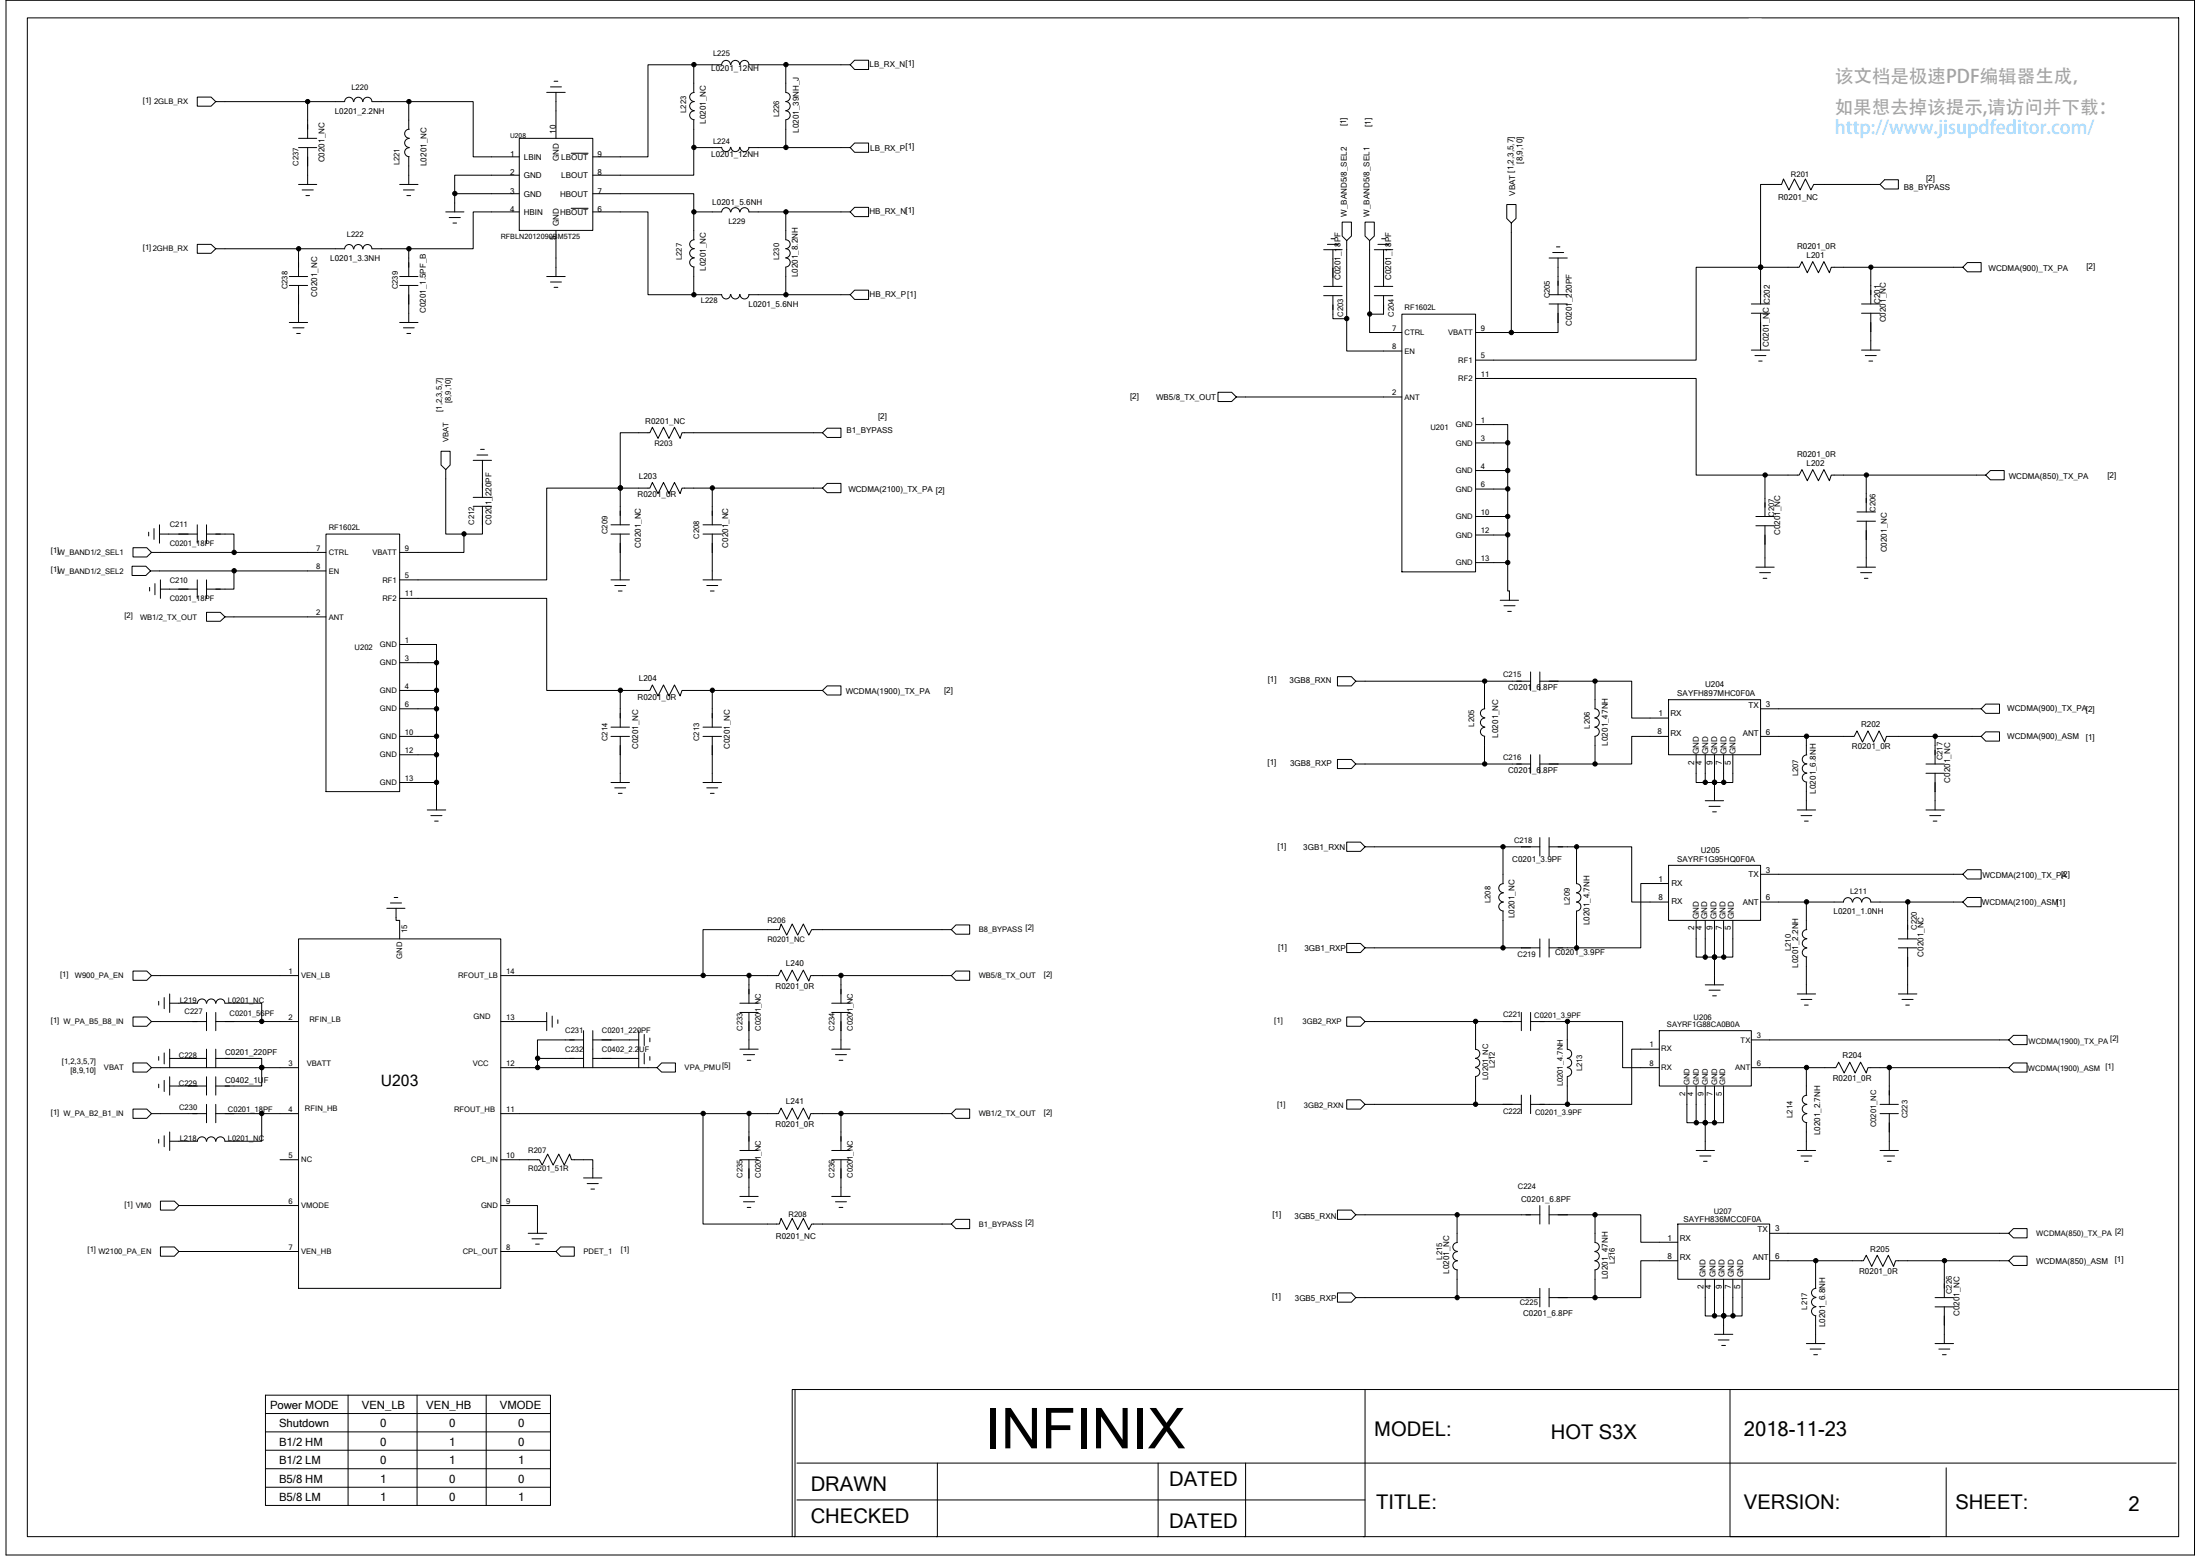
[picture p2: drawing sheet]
<svg xmlns="http://www.w3.org/2000/svg" width="297mm" height="210mm" viewBox="0 0 297 210" stroke-linecap="round" stroke-linejoin="round" font-family="sans-serif">
<g fill="none" stroke="#000" stroke-width=".14">
<path d="M.8 0h295.5v209.8h-295.5zM3.7 2.4h290.5v205h-290.5zM29.1 13.7l-.6-.6h-1.9v1.2h1.9l.6-.6h17.4M40.3 19.9h2.5M40.3 18.7h2.5M41.5 13.7v5M41.5 19.9v5M46.5 13.7a.59 .59 0 0 1 .6-.6 .59 .59 0 0 1 .6 .6M47.8 13.7a.59 .59 0 0 1 .6-.6 .59 .59 0 0 1 .6 .6M49 13.7a.6 .6 0 0 1 .6-.6 .6 .6 0 0 1 .6 .6h5v3.7M55.2 13.7h8.7v7.5h6.2M55.3 19.9a.6 .6 0 0 0-.7 .6 .6 .6 0 0 0 .7 .6"/>
<path d="M55.3 18.7a.6 .6 0 0 0-.7 .6 .6 .6 0 0 0 .7 .6M55.3 17.4a.6 .6 0 0 0-.7 .6 .6 .6 0 0 0 .7 .6M70.1 18.7h9.9v12.4h-9.9zM73.8 12.5h2.5M74.3 11.7h1.5M74.8 11h.5M75.1 12.5v6.2M93.7 8.7h-6.2v12.5h-7.5M93.7 19.9v3.7h-13.7M93.7 19.9h3.7M93.7 8.7v3.8M93.7 16.2v3.7"/>
<path d="M93.7 8.7h3.7M93.7 12.5a.6 .6 0 0 0-.6 .6 .6 .6 0 0 0 .6 .6 .61 .61 0 0 0-.6 .6 .61 .61 0 0 0 .6 .6M93.7 15a.59 .59 0 0 0-.6 .6 .59 .59 0 0 0 .6 .6M97.4 19.9a.59 .59 0 0 0 .6 .6 .59 .59 0 0 0 .6-.6M97.4 8.7a.59 .59 0 0 1 .6-.6 .59 .59 0 0 1 .6 .6M98.7 19.9a.59 .59 0 0 0 .6 .6 .59 .59 0 0 0 .6-.6M98.7 8.7a.59 .59 0 0 1 .6-.6 .59 .59 0 0 1 .6 .6M99.9 19.9a.6 .6 0 0 0 .6 .6 .6 .6 0 0 0 .6-.6M99.9 8.7a.6 .6 0 0 1 .6-.6 .6 .6 0 0 1 .6 .6h13.7l.6-.6h1.9v1.3h-1.9l-.6-.7M101.1 19.9h13.7l.6-.6h1.9v1.3h-1.9l-.6-.7M106.1 12.5a.6 .6 0 0 1 .6 .6 .6 .6 0 0 1-.6 .6 .61 .61 0 0 1 .6 .6 .61 .61 0 0 1-.6 .6M106.1 15a.59 .59 0 0 1 .6 .6 .59 .59 0 0 1-.6 .6"/>
<path d="M106.1 8.7v3.8M106.1 16.2v3.7M29.1 33.6l-.6-.6h-1.9v1.2h1.9l.6-.6h17.4M39.1 37.3h2.4M39.1 38.5h2.4M40.3 24.9h2.5M40.3 33.6v3.7M40.3 38.5v5M40.8 25.6h1.5M41.3 26.4h.5M46.5 33.6a.59 .59 0 0 1 .6-.6 .59 .59 0 0 1 .6 .6M47.8 33.6a.59 .59 0 0 1 .6-.6 .59 .59 0 0 1 .6 .6"/>
<path d="M54 24.9h2.4M54 37.3h2.4M54 38.5h2.4M54.5 25.6h1.4M54.9 26.4h.5M55.2 33.6h-5a.6 .6 0 0 0-.6-.6 .6 .6 0 0 0-.6 .6M55.2 21.2v3.7M55.2 38.5v5M60.2 28.6h2.4M60.6 29.4h1.6M61.2 30.1h.4M61.4 26.1v2.5"/>
<path d="M70.1 23.6h-8.7v2.5h8.7M70.1 28.6h-6.2v5h-8.7v3.7M73.8 37.3h2.5M74.3 38.1h1.5M74.8 38.8h.5M75.1 31.1v6.2M77.1 20.7h2.3M77.1 28.1h2.3M80 26.1h13.7v2.5M80 28.6h7.5v11.2h6.2M93.7 39.8h3.7M93.7 28.6v3.7"/>
<path d="M93.7 36.1v3.7M93.7 28.6h3.7M93.7 32.4a.59 .59 0 0 0-.6 .6 .59 .59 0 0 0 .6 .5M93.7 33.6a.6 .6 0 0 0-.6 .6 .6 .6 0 0 0 .6 .6M93.7 34.8a.6 .6 0 0 0-.6 .6 .6 .6 0 0 0 .6 .6M97.4 39.7a.59 .59 0 0 0 .6 .6 .59 .59 0 0 0 .6-.6M97.4 28.6a.59 .59 0 0 1 .6-.6 .59 .59 0 0 1 .6 .6M98.7 39.7a.59 .59 0 0 0 .6 .6 .59 .59 0 0 0 .6-.6M98.7 28.6a.59 .59 0 0 1 .6-.6 .59 .59 0 0 1 .6 .6M99.9 39.7a.6 .6 0 0 0 .6 .6 .6 .6 0 0 0 .6-.6M99.9 28.6a.6 .6 0 0 1 .6-.6 .6 .6 0 0 1 .6 .6h13.7l.6-.6h1.9v1.2h-1.9l-.6-.6M101.1 39.8h13.7l.6-.6h1.9v1.2h-1.9l-.6-.6"/>
<path d="M106.1 32.4a.59 .59 0 0 1 .6 .6 .59 .59 0 0 1-.6 .5M106.1 33.6a.6 .6 0 0 1 .6 .6 .6 .6 0 0 1-.6 .6M106.1 34.8a.6 .6 0 0 1 .6 .6 .6 .6 0 0 1-.6 .6M106.1 28.6v3.7M106.1 36.1v3.7M178.7 39.9h2.5M178.7 38.7h2.5M178.7 33.7h2.5M179.2 33h1.5M179.7 32.2h.5M180 33.7v5M181.8 32.5l-.6-.6v-1.9h1.3v1.9l-.7 .6v10.5h-1.8v-3.1"/>
<path d="M184.9 32.5l-.6-.6v-1.9h1.3v1.9l-.7 .6v9.9h1.9v-2.5M185.6 39.9h2.5M185.6 38.7h2.5M185.6 33.7h2.5M186 33h1.5M186.5 32.2h.6M186.8 33.7v5M204.1 30.1l-.7-.6v-1.9h1.3v1.9l-.6 .6v14.8M209.2 39.8h2.4M209.2 34.8h2.4M209.6 34.1h1.5M210.1 33.3h.5"/>
<path d="M210.4 34.8v5M237.7 36.1h.1M237.7 36.1v4.9M252.6 36.1v4.9M253.8 24.9l.7 .6h1.8v-1.2h-1.8l-.7 .6h-8.9l-.4 .7-.7-1.4-.8 1.4-.7-1.4-.8 1.4-.7-1.4-.3 .7h-2.8v11.2M265 36.1l.6-.7h1.9v1.3h-1.9l-.6-.6h-17.7l-.3 .7-.7-1.5-.8 1.5-.7-1.5-.8 1.5-.7-1.5-.4 .8h-13.9v12.5h-29.8M39.1 43.5h2.4M39.5 44.2h1.5M40.1 45h.4M54 43.5h2.4M54.5 44.2h1.4M54.9 45h.5"/>
<path d="M111 58.4l.7 .6h1.8v-1.2h-1.8l-.7 .6h-18.9l-.3 .8-.7-1.5-.8 1.5-.7-1.5-.8 1.5-.7-1.5-.4 .7h-4v7.5M166.9 53.6l-.6-.7h-1.8v1.3h1.8l.6-.6h22.4M181.8 43v4.4h7.5M184.9 42.4v2.5h4.4M189.3 42.4h9.9v34.8h-9.9zM199.2 51.1h29.8v13h9.3M199.2 57.3h4.4v2.5h-4.4M199.2 44.9h4.9M203.6 59.8v3.7h-4.4M209.2 41h2.4M210.4 41v3.9h-6.3M236.5 41h2.4"/>
<path d="M236.5 42.3h2.4M236.5 47.2h2.4M236.9 48h1.5M237.5 48.7h.4M237.7 42.3v4.9M251.3 41h2.5M251.3 42.3h2.5M251.3 47.2h2.5M251.8 48h1.5M252.3 48.7h.5M252.6 42.3v4.9M20.1 71.8v.5"/>
<path d="M20.2 79.3v.5M20.3 77l-.6 .7h-1.9v-1.3h1.9l.6 .6h11.3v2.5h-3.7M20.5 74.5l-.7 .7h-1.8v-1.3h1.8l.7 .6h23.5M20.8 71.3v1.5M20.9 78.8v1.5M21.5 72.1h5.1M21.5 70.8v2.5M21.7 79.5h4.9M21.7 78.3v2.5M26.6 70.8v2.5M26.6 78.3v2.5M27.9 72.1h3.7v2.4"/>
<path d="M27.9 70.8v2.5M27.9 78.3v2.5M31.6 77h12.4M44 72.1h10v34.7h-10zM60.2 63.4l-.7-.6v-1.9h1.3v1.9l-.6 .6v8.7h2.4M62.6 72.1v2.4h-8.6M63.9 67.1h2.5M63.9 68.3h2.5M63.9 62.1h2.5M64.4 61.4h1.5M64.9 60.6h.5M65.1 68.3v3.8h-2.5"/>
<path d="M65.1 62.1v5M82.5 70.8h2.5M82.5 72.1h2.5M82.5 78.3h2.5M83 79h1.5M83.5 79.8h.5M83.7 65.9h4l.4-.8 .7 1.5 .8-1.5 .7 1.5 .8-1.5 .7 1.5 .3-.7h18.9l.7 .6h1.8v-1.3h-1.8l-.7 .7M83.7 65.9h-9.9v12.4h-19.8M83.7 65.9v4.9M83.7 72.1v6.2M94.9 70.8h2.5M94.9 72.1h2.5"/>
<path d="M94.9 78.3h2.5M95.4 79h1.5M95.9 79.8h.5M96.2 65.9v4.9M96.2 72.1v6.2M199.2 69.7h4.4v2.5M199.2 66h4.4v3.7M199.2 72.2h4.4M199.2 75.9h4.4M203.6 75.9v3.9h.2v1.2M203.6 63.5v2.5M203.6 72.2v3.7"/>
<path d="M237.1 69.7h2.5M237.1 71h2.5M237.1 76.5h2.5M237.6 77.3h1.4M238 78h.6M238.3 64.1h4.6l.4-.7 .7 1.5 .8-1.5 .7 1.5 .8-1.5 .7 1.5 .3-.8h20.8l.6 .6h1.9v-1.2h-1.9l-.6 .6M238.3 64.1v5.6M238.3 71v5.5M250.7 69.1h2.5M250.7 70.3h2.5M250.7 76.5h2.5M251.2 77.3h1.5"/>
<path d="M251.7 78h.5M252 64.1v5M252 70.3v6.2M30.4 83.2l-.7-.6h-1.8v1.2h1.8l.7-.6h13.6M54 80.8h19.8v12.4h9.9M54 87h4.9v2.4h-4.9M54 99.4h4.9v2.5M54 95.7h4.9v3.7M58.9 89.4v3.8h-4.9M58.9 93.2v2.5M82.5 99.4h2.5M82.5 98.1h2.5"/>
<path d="M83.7 93.2h4l.4-.8 .7 1.5 .8-1.5 .7 1.5 .8-1.5 .7 1.5 .3-.7h18.9l.7 .6h1.8v-1.2h-1.8l-.7 .6M83.7 93.2v4.9M83.7 99.4v6.2M94.9 99.4h2.5M94.9 98.1h2.5M96.2 93.2v4.9M96.2 99.4v6.2M183.1 91.9l-.6-.6h-1.9v1.3h1.9l.6-.7h23.6M200.4 91.9v3.8M200.4 99.4v3.7M200.5 98.1a.6 .6 0 0 0-.6 .7 .6 .6 0 0 0 .6 .6M200.5 96.9a.6 .6 0 0 0-.6 .6 .6 .6 0 0 0 .6 .6"/>
<path d="M200.5 95.7a.6 .6 0 0 0-.6 .6 .6 .6 0 0 0 .6 .6M202.6 81h2.4M203.1 81.7h1.5M203.6 82.5h.5M206.7 90.7v2.5M207.9 90.7v2.5M207.9 91.9h7.5M215.3 98.1a.6 .6 0 0 1 .6 .7 .6 .6 0 0 1-.6 .6M215.3 96.9a.6 .6 0 0 1 .6 .6 .6 .6 0 0 1-.6 .6M215.3 95.7a.6 .6 0 0 1 .6 .6 .6 .6 0 0 1-.6 .6M215.4 91.9h4.9v5h5M215.4 91.9v3.8"/>
<path d="M215.4 99.4v3.7M225.3 94.4h12.4v7.5h-12.4zM225.3 99.4h-5v3.7h-4.9M237.7 95.7h29.8l.6 .6h1.9v-1.3h-1.9l-.6 .7M237.7 99.4h6.2M261.3 99.4h-6.6l-.2 .7-.8-1.5-.7 1.5-.8-1.5-.7 1.5-.8-1.5-.4 .8h-6.4v2.5M267.5 99.4l.6-.6h1.9v1.2h-1.9l-.6-.6h-6.2v3.7M54 101.9h4.9M54 105.6h4.9M57.7 109.3h2.5M58.2 110.1h1.5M58.7 110.8h.5"/>
<path d="M58.9 101.9v7.4M82.5 105.6h2.5M83 106.3h1.5M83.5 107.1h.5M94.9 105.6h2.5M95.4 106.3h1.5M95.9 107.1h.5M183.1 103.1l-.6-.6h-1.9v1.2h1.9l.6-.6h23.6M184.3 114.3l-.6-.7h-1.9v1.3h1.9l.6-.6h18.6M203 119.3a.6 .6 0 0 0-.6 .6 .6 .6 0 0 0 .6 .6M206.7 101.9v2.5M207.9 114.3h-5v4.9"/>
<path d="M207.9 101.9v2.5M207.9 113v2.5M207.9 103.1h7.5M209.2 113v2.5M209.2 114.3h3.7M212.9 119.3a.6 .6 0 0 1 .6 .6 .6 .6 0 0 1-.6 .6M212.9 114.3h7.4v7.4h5M212.9 114.3v4.9M225.3 116.8h12.4v7.4h-12.4zM225.3 119.2h-3.8v8.7h-8.6v-4.9M229 101.9v3.7h1.2v-3.7M230.2 108.1h2.5"/>
<path d="M230.7 108.8h1.5M231.2 109.6h.5M231.5 101.9v3.7h-1.3M231.5 105.6h.1M231.5 105.6h1.2M231.5 105.6v2.5M232.7 101.9v3.7h1.3v-3.7M237.7 118h27.3l.6 .6h1.9v-1.2h-1.9l-.6 .6M242.7 109.3h2.4M243.2 110.1h1.4M243.6 110.8h.5M243.9 105.6v3.7"/>
<path d="M244 104.4a.59 .59 0 0 0-.7 .5 .59 .59 0 0 0 .7 .6M244 101.9a.61 .61 0 0 0-.7 .6 .61 .61 0 0 0 .7 .6 .6 .6 0 0 0-.7 .6 .6 .6 0 0 0 .7 .6M260 103.1h2.5M260 104.4h2.5M260 109.3h2.5M260.5 110.1h1.5M261 110.8h.5M261.3 104.4v4.9M20.5 137.9l-.7-.7h-1.8v1.3h1.8l.7-.6h7.4M20.5 131.7l-.7-.7h-1.8v1.3h1.8l.7-.6h19.8M21.4 135.1v.5M22.2 134.6v1.5"/>
<path d="M22.9 135.4h3.7M22.9 134.1v2.5M26.7 135.4a.6 .6 0 0 1 .6-.6 .6 .6 0 0 1 .6 .6M27.9 136.6v2.5M27.9 135.4a.6 .6 0 0 1 .6-.6 .6 .6 0 0 1 .6 .6M29.1 136.6v2.5M29.2 135.4a.6 .6 0 0 1 .6-.6 .6 .6 0 0 1 .6 .6M30.4 135.4h4.9v2.5h-6.2M35.3 137.9h5M40.3 126.7h27.3v47.2h-27.3zM52.2 122.6h2.5M52.7 121.9h1.5"/>
<path d="M53.2 121.1h.5M53.5 122.6v1.6h.5v2.5M67.6 131.7h27.3M67.6 137.9h6.2M73.8 136.6v2.5M74.6 137.1v1.5M75.3 137.6v.5M78.8 139.1v5M80 139.1v5M86.2 139.1v5M87 139.6v1.5M99.9 135.4h2.5"/>
<path d="M99.9 136.6h2.5M101.1 131.7h4l.4-.8 .7 1.5 .8-1.5 .7 1.5 .8-1.5 .7 1.5 .3-.7h18.9l.7 .6h1.8v-1.3h-1.8l-.7 .7M101.1 131.7v3.7M101.1 136.6v5M112.3 135.4h2.5M112.3 136.6h2.5M113.5 131.7v3.7M113.5 136.6v5M128.4 125.5l.7 .6h1.8v-1.3h-1.8l-.7 .7h-18.8l-.4 .7-.7-1.5-.8 1.5-.7-1.5-.8 1.5-.7-1.5-.3 .8h-10.3v6.2h6.2M184.3 127.9l-.6-.6h-1.9v1.2h1.9l.6-.6h18.6M184.3 137.9l-.6-.7h-1.9v1.3h1.9l.6-.6h21.1M199.2 137.9v3.7a.6 .6 0 0 1 .6 .6 .6 .6 0 0 1-.6 .6"/>
<path d="M202.9 123v4.9h5M203 120.5a.6 .6 0 0 0-.6 .6 .6 .6 0 0 0 .6 .6M203 121.8a.59 .59 0 0 0-.6 .5 .59 .59 0 0 0 .6 .6M205.4 136.6v2.5M206.7 137.9h4.9M206.7 136.6v2.5M207.9 126.7v2.5M209.2 127.9h3.7M209.2 126.7v2.5M211.6 137.9v3.7a.6 .6 0 0 1 .6 .6 .6 .6 0 0 1-.6 .6M211.6 137.9h7.5v6.2h4.9M212.9 120.5a.6 .6 0 0 1 .6 .6 .6 .6 0 0 1-.6 .6"/>
<path d="M212.9 121.8a.59 .59 0 0 1 .6 .5 .59 .59 0 0 1-.6 .6M224 139.1h12.5v7.5h-12.5zM229 124.2v5h1.2M230.2 124.2v5h1.3v3.7M230.2 132.9h2.5M230.7 133.6h1.5M231.2 134.4h.5M231.5 124.2v5h1.2M232.7 124.2v5h1.3v-5M237.7 121.7h6.2M242.7 134.1h2.4M243.2 134.9h1.4"/>
<path d="M243.6 135.6h.5M243.9 129.2v4.9M244 128a.59 .59 0 0 0-.7 .5 .59 .59 0 0 0 .7 .6M244 126.7a.59 .59 0 0 0-.7 .6 .59 .59 0 0 0 .7 .6M244 125.5a.6 .6 0 0 0-.7 .6 .6 .6 0 0 0 .7 .6M248.9 121.7h-5v3.8M248.9 121.7a.59 .59 0 0 1 .6-.6 .59 .59 0 0 1 .6 .6M250.2 121.7a.59 .59 0 0 1 .5-.6 .59 .59 0 0 1 .6 .6M251.4 121.7a.6 .6 0 0 1 .6-.6 .6 .6 0 0 1 .6 .6h5M256.3 126.7h2.5M256.3 127.9h2.5M256.3 134.1h2.5"/>
<path d="M256.8 134.9h1.5M257.3 135.6h.5M257.6 127.9v6.2M265 121.7l.6-.6h1.9v1.3h-1.9l-.6-.7h-7.4v5M20.5 144.1l-.7-.7h-1.8v1.3h1.8l.7-.6h19.8M20.5 150.3l-.7-.6h-1.8v1.2h1.8l.7-.6h7.4M21.4 142.6v.5M21.4 146.3v.5M21.4 153.8v.5M22.2 142.1v1.5M22.2 145.8v1.5M22.2 153.3v1.4"/>
<path d="M22.9 142.8h5M22.9 146.6h5M22.9 154h3.7M22.9 141.6v2.5M22.9 145.3v2.5M22.9 152.8v2.5M26.7 154a.6 .6 0 0 1 .6-.6 .6 .6 0 0 1 .6 .6M27.9 141.6v2.5M27.9 145.3v2.5M27.9 149v2.5M27.9 154a.6 .6 0 0 1 .6-.6 .6 .6 0 0 1 .6 .6M29.1 142.8h6.2v1.3"/>
<path d="M29.1 141.6v2.5M29.1 145.3v2.5M29.1 149v2.5M29.1 150.3h6.2M29.2 154a.6 .6 0 0 1 .6-.6 .6 .6 0 0 1 .6 .6M35.3 144.1h.1M35.3 144.1v2.5h-6.2M37.8 156.5h2.5M40.3 150.3h-5v3.7h-4.9M67.6 156.5h5.2l.4 .7 .7-1.5 .8 1.5 .7-1.5 .8 1.5 .7-1.5 .3 .8h2.8v2.5M67.6 150.3h27.3v14.9h10.3l.3-.8 .7 1.5 .8-1.5 .7 1.5 .8-1.5 .7 1.5 .4-.7h18.8l.7-.7h1.8v1.3h-1.8l-.7-.6M67.6 144.1h21.1l.6 .6h1.9v-1.3h-1.9l-.6 .7"/>
<path d="M72.6 142.8h6.2M78.8 140.3h-6.2v3.8M78.8 159h2.5M79.3 159.7h1.5M80 142.8h6.2M80 140.3h6.2M87 142.1v1.5M87.7 140.1v.5M87.7 142.6v.5M94.9 150.3h6.2M99.9 156.5h2.5M99.9 155.3h2.5"/>
<path d="M99.9 141.6h2.5M100.4 142.3h1.5M100.9 143.1h.5M101.1 156.5v5M112.3 156.5h2.5M112.3 155.3h2.5M112.3 141.6h2.5M112.8 142.3h1.5M113.3 143.1h.5M113.5 150.3v5M113.5 156.5v5M128.4 150.3l.7-.6h1.8v1.2h-1.8l-.7-.6h-18.9l-.3 .7-.7-1.5-.8 1.5-.7-1.5-.8 1.5-.7-1.5-.4 .8h-4v5"/>
<path d="M184.3 149l-.6-.6h-1.9v1.3h1.9l.6-.7h21.1M199.2 144.1a.59 .59 0 0 1 .6 .6 .59 .59 0 0 1-.6 .6M199.2 142.8a.59 .59 0 0 1 .6 .6 .59 .59 0 0 1-.6 .6M199.2 145.3v3.7M205.4 147.8v2.5M206.7 147.8v2.5M206.7 149h4.9M211.6 142.8a.59 .59 0 0 1 .6 .6 .59 .59 0 0 1-.6 .6M211.6 144.1a.59 .59 0 0 1 .6 .6 .59 .59 0 0 1-.6 .6M224 141.6h-3.7v7.4h-8.7v-3.7M227.8 146.6v4.9h1.2M229 146.6v4.9h1.2v3.8"/>
<path d="M229 155.3h2.5M229.5 156h1.5M230 156.7h.5M230.2 146.6v4.9h1.3M231.5 146.6v4.9h1.2v-4.9M236.5 140.3h34.7l.7 .7h1.8v-1.3h-1.8l-.7 .6M236.5 144.1h7.4v3.7M242.7 155.3h2.4M243.2 156h1.4M243.6 156.7h.5M243.9 144.1h4l.3-.8 .8 1.5 .8-1.5 .7 1.5 .7-1.5 .8 1.5 .2-.7h19l.7 .6h1.8v-1.3h-1.8l-.7 .7M243.9 151.5v3.8"/>
<path d="M244 150.3a.59 .59 0 0 0-.7 .6 .59 .59 0 0 0 .7 .6M244 149.1a.6 .6 0 0 0-.7 .6 .6 .6 0 0 0 .7 .6M244 147.8a.6 .6 0 0 0-.7 .6 .6 .6 0 0 0 .7 .6M253.8 150.3h2.5M253.8 155.3h2.5M253.8 149h2.5M254.3 156h1.5M254.8 156.7h.5M255.1 144.1v4.9M255.1 150.3v5M24.2 168.9l-.7-.6h-1.8v1.2h1.8l.7-.6h16.1M24.2 162.7l-.7-.6h-1.8v1.2h1.8l.7-.6h16.1"/>
<path d="M67.6 168.9h7.5l.6 .6h1.8v-1.2h-1.8l-.6 .6M67.6 162.7h5v3.7M71.3 166.4h2.5M71.8 167.2h1.5M72.3 167.9h.5M79.8 160.5h.5M99.9 161.5h2.5M100.4 162.2h1.5M100.9 162.9h.5M112.3 161.5h2.5M112.8 162.2h1.5M113.3 162.9h.5"/>
<path d="M183.1 163.9l-.6-.6h-1.9v1.2h1.9l.6-.6h24.8M183.1 175.1l-.6-.6h-1.9v1.2h1.9l.6-.6h24.8M196.7 163.9v3.7M196.7 171.4v3.7M196.8 170.2a.6 .6 0 0 0-.6 .6 .6 .6 0 0 0 .6 .6M196.8 168.9a.6 .6 0 0 0-.6 .6 .6 .6 0 0 0 .6 .6M196.8 167.7a.59 .59 0 0 0-.6 .6 .59 .59 0 0 0 .6 .6M207.9 162.7v2.5M207.9 173.9v2.5M209.2 162.7v2.5M209.2 173.9v2.5M209.2 163.9h6.2"/>
<path d="M209.2 175.1h6.2M215.3 170.2a.6 .6 0 0 1 .6 .6 .6 .6 0 0 1-.6 .6M215.3 168.9a.6 .6 0 0 1 .6 .6 .6 .6 0 0 1-.6 .6M215.3 167.7a.59 .59 0 0 1 .6 .6 .59 .59 0 0 1-.6 .6M215.4 163.9h6.1v3.7h5M215.4 163.9v3.7M215.4 171.4v3.7M226.5 165.2h12.4v7.4h-12.4zM226.5 170.1h-5v5h-6.1M230.2 172.6v5h2.5v2.5M231.5 172.6v5M232.7 172.6v5h2.5v-5"/>
<path d="M234 172.6v5M238.9 166.4h32.3l.7 .6h1.8v-1.2h-1.8l-.7 .6M238.9 170.1h6.2M245.1 177.6v3.7M245.2 176.4a.6 .6 0 0 0-.6 .6 .6 .6 0 0 0 .6 .6M245.2 175.1a.6 .6 0 0 0-.6 .6 .6 .6 0 0 0 .6 .6M245.2 173.9a.6 .6 0 0 0-.6 .6 .6 .6 0 0 0 .6 .6M261.3 175.1h2.5M261.3 176.4h2.5M262.5 170.1v5M262.5 176.4v4.9M271.2 170.1l.7-.6h1.8v1.3h-1.8l-.7-.7h-15.3l-.2 .8-.7-1.5-.8 1.5-.7-1.5-.8 1.5-.7-1.5-.4 .7h-6.5v3.8"/>
<path d="M35.8 188.3h38.5v14.9h-38.5zM35.8 190.8h38.5M35.8 193.2h38.5M35.8 195.7h38.5M35.8 198.2h38.5M47 188.3v14.9M56.3 188.3v14.9M65.6 188.3v14.9M107.3 187.5v19.9h-.1M107.6 197.4h186.2M126.6 197.4v10h-.2M156.4 197.4v10h-.2"/>
<path d="M168.2 197.4v10h-.2M184.3 187.5v19.9h-.2M231.5 180.1h2.5M232 180.8h1.5M232.5 181.6h.5M233.6 187.5v19.9h26.9M243.9 181.3h2.5M244.4 182.1h1.5M244.9 182.8h.5M261.3 181.3h2.5M261.8 182.1h1.5M262.3 182.8h.5"/>
<path d="M262.8 198.1v9.3M294.2 187.5h-187.2v19.9M35.8 200.7h38.5M107.6 202.4h76.7"/>
</g>
<g fill="#000" stroke="#000" stroke-width=".14">
<circle cx="41.5" cy="13.7" r=".29"/>
<circle cx="55.2" cy="13.7" r=".29"/>
<circle cx="93.7" cy="8.7" r=".3"/>
<circle cx="93.7" cy="19.9" r=".3"/>
<circle cx="106.1" cy="19.9" r=".3"/>
<circle cx="106.1" cy="8.7" r=".3"/>
<circle cx="40.3" cy="33.6" r=".29"/>
<circle cx="55.2" cy="33.6" r=".3"/>
<circle cx="61.4" cy="26.1" r=".3"/>
<circle cx="93.7" cy="39.8" r=".3"/>
<circle cx="93.7" cy="28.6" r=".3"/>
<circle cx="106.1" cy="39.8" r=".3"/>
<circle cx="106.1" cy="28.6" r=".3"/>
<circle cx="237.7" cy="36.1" r=".29"/>
<circle cx="252.6" cy="36.1" r=".29"/>
<circle cx="181.8" cy="43" r=".3"/>
<circle cx="184.9" cy="42.4" r=".29"/>
<circle cx="203.6" cy="59.8" r=".3"/>
<circle cx="204.1" cy="44.9" r=".3"/>
<circle cx="31.6" cy="77" r=".3"/>
<circle cx="31.6" cy="74.5" r=".3"/>
<circle cx="62.7" cy="72.1" r=".29"/>
<circle cx="83.8" cy="65.8" r=".3"/>
<circle cx="96.2" cy="65.9" r=".29"/>
<circle cx="203.6" cy="63.5" r=".3"/>
<circle cx="203.6" cy="66" r=".3"/>
<circle cx="203.6" cy="72.2" r=".3"/>
<circle cx="203.6" cy="69.7" r=".29"/>
<circle cx="203.6" cy="75.9" r=".29"/>
<circle cx="238.3" cy="64.1" r=".29"/>
<circle cx="252" cy="64.1" r=".29"/>
<circle cx="58.9" cy="95.7" r=".3"/>
<circle cx="58.9" cy="89.4" r=".3"/>
<circle cx="58.9" cy="99.4" r=".3"/>
<circle cx="58.9" cy="93.2" r=".3"/>
<circle cx="83.8" cy="93.2" r=".3"/>
<circle cx="96.2" cy="93.2" r=".29"/>
<circle cx="200.5" cy="91.9" r=".29"/>
<circle cx="215.4" cy="91.9" r=".29"/>
<circle cx="243.9" cy="99.4" r=".3"/>
<circle cx="261.3" cy="99.4" r=".3"/>
<circle cx="58.9" cy="101.9" r=".3"/>
<circle cx="58.9" cy="105.6" r=".3"/>
<circle cx="200.5" cy="103.1" r=".29"/>
<circle cx="202.9" cy="114.3" r=".29"/>
<circle cx="212.9" cy="114.3" r=".29"/>
<circle cx="215.4" cy="103.1" r=".29"/>
<circle cx="230.2" cy="105.6" r=".3"/>
<circle cx="231.5" cy="105.6" r=".3"/>
<circle cx="232.7" cy="105.6" r=".3"/>
<circle cx="35.3" cy="137.8" r=".3"/>
<circle cx="94.9" cy="131.6" r=".3"/>
<circle cx="101.1" cy="131.6" r=".29"/>
<circle cx="113.5" cy="131.6" r=".3"/>
<circle cx="199.2" cy="137.8" r=".3"/>
<circle cx="202.9" cy="127.9" r=".3"/>
<circle cx="211.6" cy="137.8" r=".3"/>
<circle cx="212.9" cy="127.9" r=".29"/>
<circle cx="230.2" cy="129.2" r=".3"/>
<circle cx="231.5" cy="129.2" r=".3"/>
<circle cx="232.7" cy="129.2" r=".3"/>
<circle cx="243.9" cy="121.7" r=".3"/>
<circle cx="257.6" cy="121.7" r=".3"/>
<circle cx="35.3" cy="150.3" r=".3"/>
<circle cx="35.3" cy="144.1" r=".3"/>
<circle cx="72.6" cy="142.8" r=".3"/>
<circle cx="72.6" cy="144.1" r=".3"/>
<circle cx="94.9" cy="150.3" r=".3"/>
<circle cx="101.1" cy="150.3" r=".29"/>
<circle cx="113.5" cy="150.3" r=".3"/>
<circle cx="199.2" cy="149" r=".3"/>
<circle cx="211.6" cy="149" r=".3"/>
<circle cx="229" cy="151.5" r=".3"/>
<circle cx="230.2" cy="151.5" r=".3"/>
<circle cx="231.5" cy="151.5" r=".3"/>
<circle cx="243.9" cy="144.1" r=".3"/>
<circle cx="255.1" cy="144.1" r=".3"/>
<circle cx="196.7" cy="175.1" r=".29"/>
<circle cx="196.7" cy="163.9" r=".29"/>
<circle cx="215.4" cy="163.9" r=".3"/>
<circle cx="215.4" cy="175.1" r=".3"/>
<circle cx="231.5" cy="177.6" r=".3"/>
<circle cx="232.7" cy="177.6" r=".3"/>
<circle cx="234" cy="177.6" r=".3"/>
<circle cx="245.2" cy="170.1" r=".29"/>
<circle cx="262.5" cy="170.1" r=".29"/>
</g>
<g fill="#fff">
<path d="M236.1 2.4h1.8v21.4h-1.8z"/>
<circle cx="231.6" cy="8.2" r="2.91"/>
</g>
<text font-size="7.6" x="133" y="195.5">INFINIX</text>
<g font-size="2.7">
<text x="185.6" y="193.7">MODEL:</text>
<text x="209.4" y="194.2">HOT S3X</text>
<text x="235.5" y="193.7">2018-11-23</text>
<text x="109.5" y="201.2">DRAWN</text>
<text x="157.9" y="200.6">DATED</text>
<text x="185.8" y="203.7">TITLE:</text>
<text x="235.5" y="203.7">VERSION:</text>
<text x="264" y="203.7">SHEET:</text>
<text x="287.4" y="203.9">2</text>
<text x="109.5" y="205.5">CHECKED</text>
<text x="157.9" y="206.2">DATED</text>
</g>
<g font-size="2.5" fill="#666">
<text x="247.8" y="11.2">该文档是极速PDF编辑器生成，</text>
<text x="247.7" y="15.4">如果想去掉该提示,请访问并下载：</text>
</g>
<text font-size="2.5" fill="#63befe" x="247.7" y="18.1">http://www.jisupdfeditor.com/</text>
<text font-size="2.1" x="51.4" y="146.6">U203</text>
<g font-size="1.5">
<text x="36.5" y="190.1">Power MODE</text>
<text x="48.9" y="190.1">VEN_LB</text>
<text x="57.6" y="190.1">VEN_HB</text>
<text x="67.5" y="190.1">VMODE</text>
<text x="37.7" y="192.6">Shutdown</text>
<text x="37.7" y="195.1">B1/2 HM</text>
<text x="37.7" y="197.6">B1/2 LM</text>
<text x="51.3" y="192.6">0</text>
<text x="51.3" y="195.1">0</text>
<text x="51.3" y="197.6">0</text>
<text x="60.6" y="192.6">0</text>
<text x="60.6" y="195.1">1</text>
<text x="60.6" y="197.6">1</text>
<text x="70" y="192.6">0</text>
<text x="70" y="195.1">0</text>
<text x="70" y="197.6">1</text>
<text x="37.7" y="200.1">B5/8 HM</text>
<text x="37.7" y="202.5">B5/8 LM</text>
<text x="51.3" y="200.1">1</text>
<text x="51.3" y="202.5">1</text>
<text x="60.6" y="200.1">0</text>
<text x="60.6" y="202.5">0</text>
<text x="70" y="200.1">0</text>
<text x="70" y="202.5">1</text>
</g>
<g font-size="1.1">
<text x="96" y="9.5">L0201_12NH</text>
<text x="117.4" y="9.1">LB_RX_N[1]</text>
<text x="45.2" y="15.4">L0201_2.2NH</text>
<text x="95.3" y="16.7" transform="rotate(-90 95.3 16.7)">L0201_NC</text>
<text x="107.9" y="17.9" transform="rotate(-90 107.9 17.9)">L0201_39NH_J</text>
<text x="181.7" y="17" transform="rotate(-90 181.7 17)">[1]</text>
<text x="185.1" y="17.2" transform="rotate(-90 185.1 17.2)">[1]</text>
<text x="43.8" y="21.9" transform="rotate(-90 43.8 21.9)">C0201_NC</text>
<text x="57.6" y="22.4" transform="rotate(-90 57.6 22.4)">L0201_NC</text>
<text x="68.9" y="23.6">2</text>
<text x="68.9" y="21.2">1</text>
<text x="70.7" y="21.5">LBIN</text>
<text x="75.1" y="18.1" transform="rotate(-90 75.1 18.1)">10</text>
<text x="75.4" y="21.7" transform="rotate(-90 75.4 21.7)">GND</text>
<text x="75.8" y="21.5">LBOUT</text>
<text x="80.7" y="23.6">8</text>
<text x="80.7" y="21.2">9</text>
<text x="96" y="21.2">L0201_12NH</text>
<text x="117.5" y="20.3">LB_RX_P[1]</text>
<text x="205.6" y="22.1" transform="rotate(-90 205.6 22.1)">[8,9,10]</text>
<text x="68.9" y="26.1">3</text>
<text x="68.9" y="28.6">4</text>
<text x="70.7" y="24">GND</text>
<text x="70.7" y="26.5">GND</text>
<text x="70.7" y="29">HBIN</text>
<text x="75.6" y="29">HBOUT</text>
<text x="75.6" y="26.5">HBOUT</text>
<text x="75.8" y="24">LBOUT</text>
<text x="80.7" y="28.6">6</text>
<text x="80.7" y="26.1">7</text>
<text x="96.2" y="27.7">L0201_5.6NH</text>
<text x="117.4" y="28.9">HB_RX_N[1]</text>
<text x="181.8" y="29.2" transform="rotate(-90 181.8 29.2)">W_BAND5/8_SEL2</text>
<text x="184.9" y="29.2" transform="rotate(-90 184.9 29.2)">W_BAND5/8_SEL1</text>
<text x="204.6" y="26.4" transform="rotate(-90 204.6 26.4)">VBAT [1,2,3,5,7]</text>
<text x="240.1" y="26.9">R0201_NC</text>
<text x="257.1" y="25.7">B8_BYPASS</text>
<text x="260.1" y="24.4">[2]</text>
<text x="44.6" y="35.2">L0201_3.3NH</text>
<text x="75.1" y="32.3" transform="rotate(-90 75.1 32.3)">5</text>
<text x="75.4" y="30.5" transform="rotate(-90 75.4 30.5)">GND</text>
<text x="242.6" y="33.6">R0201_0R</text>
<text x="243.9" y="34.8">L201</text>
<text x="42.8" y="40" transform="rotate(-90 42.8 40)">C0201_NC</text>
<text x="95.3" y="36.6" transform="rotate(-90 95.3 36.6)">L0201_NC</text>
<text x="101.1" y="41.4">L0201_5.6NH</text>
<text x="107.7" y="37.4" transform="rotate(-90 107.7 37.4)">L0201_8.2NH</text>
<text x="117.4" y="40.1">HB_RX_P[1]</text>
<text x="181" y="37.8" transform="rotate(-90 181 37.8)">C0201_18PF</text>
<text x="187.8" y="37.8" transform="rotate(-90 187.8 37.8)">C0201_18PF</text>
<text x="253.8" y="41" transform="rotate(-90 253.8 41)">C201</text>
<text x="268.5" y="36.6">WCDMA(900)_TX_PA</text>
<text x="281.7" y="36.3">[2]</text>
<text x="57.5" y="42.3" transform="rotate(-90 57.5 42.3)">C0201_1.5PF_B</text>
<text x="212.2" y="44" transform="rotate(-90 212.2 44)">C0201_220PF</text>
<text x="238.8" y="46.9" transform="rotate(-90 238.8 46.9)">C0201_NC C202</text>
<text x="254.6" y="43.5" transform="rotate(-90 254.6 43.5)">C0201_NC</text>
<text x="152.6" y="53.8">[2]</text>
<text x="156.1" y="54">WB5/8_TX_OUT</text>
<text x="87.1" y="57.2">R0201_NC</text>
<text x="114.3" y="58.4">B1_BYPASS</text>
<text x="118.6" y="56.6">[2]</text>
<text x="86.3" y="64.6">L203</text>
<text x="242.6" y="61.7">R0201_0R</text>
<text x="243.9" y="62.9">L202</text>
<text x="271.2" y="64.6">WCDMA(850)_TX_PA</text>
<text x="284.5" y="64.5">[2]</text>
<text x="66.4" y="70.8" transform="rotate(-90 66.4 70.8)">C0201_220PF</text>
<text x="86.1" y="67.1">R0201_0R</text>
<text x="114.5" y="66.4">WCDMA(2100)_TX_PA [2]</text>
<text x="86.5" y="73.9" transform="rotate(-90 86.5 73.9)">C0201_NC</text>
<text x="98.3" y="73.9" transform="rotate(-90 98.3 73.9)">C0201_NC</text>
<text x="240.3" y="72.2" transform="rotate(-90 240.3 72.2)">C0201_NC</text>
<text x="254.7" y="74.5" transform="rotate(-90 254.7 74.5)">C0201_NC</text>
<text x="86.1" y="94.4">R0201_0R</text>
<text x="86.3" y="91.9">L204</text>
<text x="114.2" y="93.7">WCDMA(1900)_TX_PA</text>
<text x="127.5" y="93.6">[2]</text>
<text x="171.2" y="92.1">[1]</text>
<text x="174.1" y="92.2">3GB8_RXN</text>
<text x="203.6" y="93.2">C0201_6.8PF</text>
<text x="226.5" y="94">SAYFH897MHC0F0A</text>
<text x="230.2" y="92.7">U204</text>
<text x="236.1" y="95.5">TX</text>
<text x="238.4" y="95.4">3</text>
<text x="271" y="95.9">WCDMA(900)_TX_PA[2]</text>
<text x="86.2" y="101.1" transform="rotate(-90 86.2 101.1)">C0201_NC</text>
<text x="98.6" y="101.1" transform="rotate(-90 98.6 101.1)">C0201_NC</text>
<text x="202.3" y="99.5" transform="rotate(-90 202.3 99.5)">L0201_NC</text>
<text x="217.1" y="100.6" transform="rotate(-90 217.1 100.6)">L0201_47NH</text>
<text x="223.8" y="99">8</text>
<text x="223.9" y="96.6">1</text>
<text x="225.5" y="96.6">RX</text>
<text x="225.5" y="99.3">RX</text>
<text x="229.4" y="101.7" transform="rotate(-90 229.4 101.7)">GND</text>
<text x="230.6" y="101.7" transform="rotate(-90 230.6 101.7)">GND</text>
<text x="231.9" y="101.7" transform="rotate(-90 231.9 101.7)">GND</text>
<text x="233.1" y="101.7" transform="rotate(-90 233.1 101.7)">GND</text>
<text x="234.3" y="101.7" transform="rotate(-90 234.3 101.7)">GND</text>
<text x="235.3" y="99.3">ANT</text>
<text x="238.4" y="99.1">6</text>
<text x="250" y="101">R0201_0R</text>
<text x="251.3" y="98.1">R202</text>
<text x="271" y="99.7">WCDMA(900)_ASM</text>
<text x="281.6" y="99.8">[1]</text>
<text x="171.1" y="103.2">[1]</text>
<text x="174.2" y="103.4">3GB8_RXP</text>
<text x="203.6" y="104.4">C0201_6.8PF</text>
<text x="228.8" y="103.2" transform="rotate(-90 228.8 103.2)">2</text>
<text x="229.8" y="103.2" transform="rotate(-90 229.8 103.2)">4</text>
<text x="231.2" y="103.2" transform="rotate(-90 231.2 103.2)">9</text>
<text x="232.5" y="103.2" transform="rotate(-90 232.5 103.2)">7</text>
<text x="233.7" y="103.2" transform="rotate(-90 233.7 103.2)">5</text>
<text x="245.2" y="107.1" transform="rotate(-90 245.2 107.1)">L0201_6.8NH</text>
<text x="263.3" y="105.6" transform="rotate(-90 263.3 105.6)">C0201_NC</text>
<text x="172.5" y="114.6">[1]</text>
<text x="176" y="114.8">3GB1_RXN</text>
<text x="204.2" y="116.3">C0201_3.9PF</text>
<text x="223.9" y="119">1</text>
<text x="225.7" y="119.6">RX</text>
<text x="226.5" y="116.3">SAYRF1G95HQ0F0A</text>
<text x="229.6" y="115.1">U205</text>
<text x="236.1" y="118.4">TX</text>
<text x="238.4" y="117.8">3</text>
<text x="267.7" y="118.5">WCDMA(2100)_TX_PA</text>
<text x="278.3" y="118.4">[2]</text>
<text x="204.5" y="123.9" transform="rotate(-90 204.5 123.9)">L0201_NC</text>
<text x="214.6" y="124.9" transform="rotate(-90 214.6 124.9)">L0201_4.7NH</text>
<text x="223.9" y="121.5">8</text>
<text x="225.7" y="122">RX</text>
<text x="228.8" y="125.6" transform="rotate(-90 228.8 125.6)">2</text>
<text x="229.4" y="124.1" transform="rotate(-90 229.4 124.1)">GND</text>
<text x="229.8" y="125.6" transform="rotate(-90 229.8 125.6)">4</text>
<text x="230.5" y="124.1" transform="rotate(-90 230.5 124.1)">GND</text>
<text x="231.2" y="125.6" transform="rotate(-90 231.2 125.6)">9</text>
<text x="231.7" y="124.1" transform="rotate(-90 231.7 124.1)">GND</text>
<text x="232.5" y="125.6" transform="rotate(-90 232.5 125.6)">7</text>
<text x="233" y="124.1" transform="rotate(-90 233 124.1)">GND</text>
<text x="233.7" y="125.6" transform="rotate(-90 233.7 125.6)">5</text>
<text x="234.1" y="124.1" transform="rotate(-90 234.1 124.1)">GND</text>
<text x="235.3" y="122.1">ANT</text>
<text x="238.4" y="121.5">6</text>
<text x="247.6" y="123.3">L0201_1.0NH</text>
<text x="267.6" y="122.1">WCDMA(2100)_ASM[1]</text>
<text x="106.1" y="130.4">L240</text>
<text x="172.6" y="128.2">[1]</text>
<text x="176.1" y="128.4">3GB1_RXP</text>
<text x="210" y="128.9">C0201_3.9PF</text>
<text x="242.8" y="130.6" transform="rotate(-90 242.8 130.6)">L0201_2.2NH</text>
<text x="259.7" y="129.1" transform="rotate(-90 259.7 129.1)">C0201_NC</text>
<text x="104.7" y="133.5">R0201_0R</text>
<text x="30.4" y="142.4">C0201_220PF</text>
<text x="248.8" y="142.8">R204</text>
<text x="30.4" y="146.1">C0402_1UF</text>
<text x="106.1" y="149">L241</text>
<text x="247.5" y="145.9">R0201_0R</text>
<text x="104.7" y="152.1">R0201_0R</text>
<text x="245.8" y="153.2" transform="rotate(-90 245.8 153.2)">L0201_2.7NH</text>
<text x="104.8" y="167.2">R0201_NC</text>
<text x="171.8" y="164.3">[1]</text>
<text x="174.8" y="164.4">3GB5_RXN</text>
<text x="205.4" y="162.2">C0201_6.8PF</text>
<text x="225.2" y="167.4">1</text>
<text x="226.8" y="167.4">RX</text>
<text x="227.3" y="164.8">SAYFH836MCC0F0A</text>
<text x="237.3" y="166.3">TX</text>
<text x="239.7" y="166.2">3</text>
<text x="195.7" y="171.9" transform="rotate(-90 195.7 171.9)">L0201_NC</text>
<text x="217.1" y="172.6" transform="rotate(-90 217.1 172.6)">L0201_47NH</text>
<text x="225.2" y="169.9">8</text>
<text x="226.8" y="170">RX</text>
<text x="230" y="174" transform="rotate(-90 230 174)">2</text>
<text x="230.3" y="172.4" transform="rotate(-90 230.3 172.4)">GND</text>
<text x="231" y="174" transform="rotate(-90 231 174)">4</text>
<text x="231.6" y="172.4" transform="rotate(-90 231.6 172.4)">GND</text>
<text x="232.5" y="174" transform="rotate(-90 232.5 174)">9</text>
<text x="232.8" y="172.4" transform="rotate(-90 232.8 172.4)">GND</text>
<text x="233.7" y="174" transform="rotate(-90 233.7 174)">7</text>
<text x="234.1" y="172.4" transform="rotate(-90 234.1 172.4)">GND</text>
<text x="235" y="174" transform="rotate(-90 235 174)">5</text>
<text x="235.3" y="172.4" transform="rotate(-90 235.3 172.4)">GND</text>
<text x="236.7" y="170">ANT</text>
<text x="239.7" y="169.9">6</text>
<text x="251" y="171.9">R0201_0R</text>
<text x="252.5" y="168.9">R205</text>
<text x="274.9" y="170.5">WCDMA(850)_ASM</text>
<text x="285.5" y="170.3">[1]</text>
<text x="171.8" y="175.4">[1]</text>
<text x="174.8" y="175.6">3GB5_RXP</text>
<text x="205.6" y="177.6">C0201_6.8PF</text>
<text x="246.4" y="179.1" transform="rotate(-90 246.4 179.1)">L0201_6.8NH</text>
<text x="264.6" y="177.6" transform="rotate(-90 264.6 177.6)">C0201_NC</text>
</g>
<g font-size="1">
<text x="96.3" y="7.5">L225</text>
<text x="19.3" y="13.8">[1] 2GLB_RX</text>
<text x="47.4" y="12.1">L220</text>
<text x="92.7" y="15.2" transform="rotate(-90 92.7 15.2)">L223</text>
<text x="105.2" y="15.9" transform="rotate(-90 105.2 15.9)">L226</text>
<text x="40.3" y="22.4" transform="rotate(-90 40.3 22.4)">C237</text>
<text x="54" y="22.3" transform="rotate(-90 54 22.3)">L221</text>
<text x="96.3" y="19.4">L224</text>
<text x="241.8" y="23.9">R201</text>
<text x="19.3" y="33.7">[1] 2GHB_RX</text>
<text x="46.8" y="32">L222</text>
<text x="67.6" y="32.2">RFBLN2012090BM5T25</text>
<text x="92.1" y="35.1" transform="rotate(-90 92.1 35.1)">L227</text>
<text x="98.3" y="30.2">L229</text>
<text x="105.2" y="35.1" transform="rotate(-90 105.2 35.1)">L230</text>
<text x="38.8" y="39" transform="rotate(-90 38.8 39)">C238</text>
<text x="53.7" y="39" transform="rotate(-90 53.7 39)">C239</text>
<text x="94.6" y="40.9">L228</text>
<text x="189.6" y="41.9">RF1602L</text>
<text x="209.3" y="40.3" transform="rotate(-90 209.3 40.3)">C205</text>
<text x="181.3" y="42.7" transform="rotate(-90 181.3 42.7)">C203</text>
<text x="187.9" y="44.6">7</text>
<text x="187.9" y="47.1">8</text>
<text x="188.2" y="42.7" transform="rotate(-90 188.2 42.7)">C204</text>
<text x="189.6" y="45.2">CTRL</text>
<text x="189.6" y="47.7">EN</text>
<text x="195.5" y="45.2">VBATT</text>
<text x="199.9" y="44.6">9</text>
<text x="187.9" y="53.3">2</text>
<text x="189.6" y="53.9">ANT</text>
<text x="196.9" y="49">RF1</text>
<text x="196.9" y="51.4">RF2</text>
<text x="199.9" y="48.4">5</text>
<text x="199.9" y="50.8">11</text>
<text x="59.7" y="55.6" transform="rotate(-90 59.7 55.6)">[1,2,3,5,7]</text>
<text x="60.5" y="59.6" transform="rotate(-90 60.5 59.6)">VBAT</text>
<text x="60.9" y="54.4" transform="rotate(-90 60.9 54.4)">[8,9,10]</text>
<text x="193.1" y="58">U201</text>
<text x="196.6" y="57.7">GND</text>
<text x="199.9" y="57">1</text>
<text x="199.9" y="59.5">3</text>
<text x="88.4" y="60.2">R203</text>
<text x="196.6" y="60.1">GND</text>
<text x="196.6" y="63.9">GND</text>
<text x="199.9" y="63.2">4</text>
<text x="199.9" y="65.7">6</text>
<text x="22.9" y="71.2">C211</text>
<text x="44.4" y="71.6">RF1602L</text>
<text x="64" y="70.8" transform="rotate(-90 64 70.8)">C212</text>
<text x="196.6" y="66.4">GND</text>
<text x="196.6" y="70.1">GND</text>
<text x="199.9" y="69.4">10</text>
<text x="199.9" y="71.9">12</text>
<text x="239.6" y="69.7" transform="rotate(-90 239.6 69.7)">C207</text>
<text x="253.2" y="69.1" transform="rotate(-90 253.2 69.1)">C206</text>
<text x="6.9" y="74.7">[1]W_BAND1/2_SEL1</text>
<text x="6.9" y="77.2">[1]W_BAND1/2_SEL2</text>
<text x="22.9" y="73.7">C0201_18PF</text>
<text x="42.7" y="74.3">7</text>
<text x="42.7" y="76.8">8</text>
<text x="44.4" y="74.9">CTRL</text>
<text x="44.4" y="77.4">EN</text>
<text x="50.3" y="74.9">VBATT</text>
<text x="54.7" y="74.3">9</text>
<text x="82" y="72.1" transform="rotate(-90 82 72.1)">C209</text>
<text x="94.4" y="72.7" transform="rotate(-90 94.4 72.7)">C208</text>
<text x="196.6" y="72.6">GND</text>
<text x="196.6" y="76.3">GND</text>
<text x="199.9" y="75.7">13</text>
<text x="16.8" y="83.4">[2]</text>
<text x="18.9" y="83.6">WB1/2_TX_OUT</text>
<text x="22.9" y="78.6">C210</text>
<text x="22.9" y="81.1">C0201_18PF</text>
<text x="42.7" y="83">2</text>
<text x="44.4" y="83.6">ANT</text>
<text x="51.6" y="78.6">RF1</text>
<text x="51.6" y="81.1">RF2</text>
<text x="54.7" y="78">5</text>
<text x="54.7" y="80.5">11</text>
<text x="47.9" y="87.7">U202</text>
<text x="51.3" y="87.3">GND</text>
<text x="51.3" y="89.8">GND</text>
<text x="54.7" y="86.7">1</text>
<text x="54.7" y="89.2">3</text>
<text x="51.3" y="93.5">GND</text>
<text x="54.7" y="92.9">4</text>
<text x="54.7" y="95.4">6</text>
<text x="203" y="91.4">C215</text>
<text x="51.3" y="96">GND</text>
<text x="51.3" y="99.7">GND</text>
<text x="54.7" y="99.1">10</text>
<text x="54.7" y="101.6">12</text>
<text x="82" y="100" transform="rotate(-90 82 100)">C214</text>
<text x="94.4" y="100" transform="rotate(-90 94.4 100)">C213</text>
<text x="199" y="98.1" transform="rotate(-90 199 98.1)">L205</text>
<text x="214.7" y="98.3" transform="rotate(-90 214.7 98.3)">L206</text>
<text x="51.3" y="102.2">GND</text>
<text x="51.3" y="106">GND</text>
<text x="54.7" y="105.3">13</text>
<text x="203" y="102.6">C216</text>
<text x="242.8" y="104.8" transform="rotate(-90 242.8 104.8)">L207</text>
<text x="262.3" y="102.6" transform="rotate(-90 262.3 102.6)">C217</text>
<text x="204.4" y="113.8">C218</text>
<text x="55" y="125.9" transform="rotate(-90 55 125.9)">15</text>
<text x="103.6" y="124.6">R206</text>
<text x="132.2" y="125.8">B8_BYPASS [2]</text>
<text x="201.3" y="121.9" transform="rotate(-90 201.3 121.9)">L208</text>
<text x="211.9" y="122.1" transform="rotate(-90 211.9 122.1)">L209</text>
<text x="249.8" y="120.7">L211</text>
<text x="258.8" y="125.5" transform="rotate(-90 258.8 125.5)">C220</text>
<text x="8.1" y="131.8">[1]</text>
<text x="39" y="131.4">1</text>
<text x="54.3" y="129.3" transform="rotate(-90 54.3 129.3)">GND</text>
<text x="68.4" y="131.4">14</text>
<text x="103.6" y="127.1">R0201_NC</text>
<text x="140.9" y="131.8">[2]</text>
<text x="204.9" y="129.1">C219</text>
<text x="241.8" y="128.3" transform="rotate(-90 241.8 128.3)">L210</text>
<text x="6.9" y="138">[1] W_PA_B5_B8_IN</text>
<text x="10.1" y="132">W900_PA_EN</text>
<text x="24.3" y="135.4">L219</text>
<text x="24.9" y="136.9">C227</text>
<text x="30.8" y="135.4">L0201_NC</text>
<text x="31" y="137.1">C0201_56PF</text>
<text x="39" y="137.6">2</text>
<text x="40.7" y="132">VEN_LB</text>
<text x="41.8" y="137.9">RFIN_LB</text>
<text x="61.9" y="132">RFOUT_LB</text>
<text x="64" y="137.5">GND</text>
<text x="68.4" y="137.6">13</text>
<text x="132.2" y="132">WB5/8_TX_OUT</text>
<text x="202.9" y="137.2">C221</text>
<text x="207.1" y="137.4">C0201_3.9PF</text>
<text x="228.7" y="137.6">U206</text>
<text x="8.3" y="143.6">[1,2,3,5,7]</text>
<text x="24.2" y="142.8">C228</text>
<text x="39" y="143.8">3</text>
<text x="41.4" y="143.8">VBATT</text>
<text x="63.8" y="143.8">VCC</text>
<text x="68.4" y="143.8">12</text>
<text x="76.3" y="139.4">C231</text>
<text x="76.3" y="141.9">C232</text>
<text x="81.3" y="141.9">C0402_2.2UF</text>
<text x="81.3" y="139.4">C0201_220PF</text>
<text x="100.3" y="139.1" transform="rotate(-90 100.3 139.1)">C233</text>
<text x="102.7" y="139.1" transform="rotate(-90 102.7 139.1)">C0201_NC</text>
<text x="112.7" y="139.1" transform="rotate(-90 112.7 139.1)">C234</text>
<text x="115.2" y="139.1" transform="rotate(-90 115.2 139.1)">C0201_NC</text>
<text x="172" y="138">[1]</text>
<text x="175.9" y="138.2">3GB2_RXP</text>
<text x="222.7" y="141.3">1</text>
<text x="222.7" y="143.8">8</text>
<text x="224.3" y="141.8">RX</text>
<text x="225.1" y="138.6">SAYRF1G88CA0B0A</text>
<text x="235" y="140.7">TX</text>
<text x="237.2" y="140.1">3</text>
<text x="237.2" y="143.8">6</text>
<text x="273.9" y="140.8">WCDMA(1900)_TX_PA</text>
<text x="284.9" y="140.5">[2]</text>
<text x="9.5" y="144.8">[8,9,10]</text>
<text x="14" y="144.4">VBAT</text>
<text x="24.2" y="146.6">C229</text>
<text x="24.2" y="149.8">C230</text>
<text x="41.2" y="149.9">RFIN_HB</text>
<text x="92.4" y="144.4">VPA_PMU[5]</text>
<text x="172.4" y="149.3">[1]</text>
<text x="176.1" y="149.5">3GB2_RXN</text>
<text x="200.9" y="145.7" transform="rotate(-90 200.9 145.7)">L0201_NC</text>
<text x="201.8" y="144.2" transform="rotate(-90 201.8 144.2)">L212</text>
<text x="211" y="146.6" transform="rotate(-90 211 146.6)">L0201_4.7NH</text>
<text x="213.6" y="144.6" transform="rotate(-90 213.6 144.6)">L213</text>
<text x="224.3" y="144.4">RX</text>
<text x="227.5" y="147.9" transform="rotate(-90 227.5 147.9)">2</text>
<text x="228.1" y="146.4" transform="rotate(-90 228.1 146.4)">GND</text>
<text x="228.6" y="147.9" transform="rotate(-90 228.6 147.9)">4</text>
<text x="229.4" y="146.4" transform="rotate(-90 229.4 146.4)">GND</text>
<text x="230" y="147.9" transform="rotate(-90 230 147.9)">9</text>
<text x="230.6" y="146.4" transform="rotate(-90 230.6 146.4)">GND</text>
<text x="231.2" y="147.9" transform="rotate(-90 231.2 147.9)">7</text>
<text x="231.8" y="146.4" transform="rotate(-90 231.8 146.4)">GND</text>
<text x="232.5" y="147.9" transform="rotate(-90 232.5 147.9)">5</text>
<text x="232.9" y="146.4" transform="rotate(-90 232.9 146.4)">GND</text>
<text x="234.3" y="144.4">ANT</text>
<text x="273.8" y="144.5">WCDMA(1900)_ASM</text>
<text x="284.3" y="144.2">[1]</text>
<text x="6.9" y="150.4">[1] W_PA_B2_B1_IN</text>
<text x="24.3" y="154">L218</text>
<text x="30.8" y="154">L0201_NC</text>
<text x="30.8" y="150">C0201_18PF</text>
<text x="39" y="150">4</text>
<text x="61.3" y="150">RFOUT_HB</text>
<text x="68.4" y="150">11</text>
<text x="71.3" y="155.6">R207</text>
<text x="132.2" y="150.6">WB1/2_TX_OUT</text>
<text x="140.9" y="150.4">[2]</text>
<text x="202.9" y="150.3">C222</text>
<text x="207.3" y="150.4">C0201_3.9PF</text>
<text x="242" y="150.9" transform="rotate(-90 242 150.9)">L214</text>
<text x="253.3" y="152.1" transform="rotate(-90 253.3 152.1)">C0201_NC</text>
<text x="257.6" y="150.9" transform="rotate(-90 257.6 150.9)">C223</text>
<text x="39" y="156.3">5</text>
<text x="40.7" y="156.9">NC</text>
<text x="63.6" y="156.9">CPL_IN</text>
<text x="68.4" y="156.3">10</text>
<text x="71.3" y="158.1">R0201_51R</text>
<text x="100.3" y="159" transform="rotate(-90 100.3 159)">C235</text>
<text x="102.7" y="159" transform="rotate(-90 102.7 159)">C0201_NC</text>
<text x="112.7" y="159" transform="rotate(-90 112.7 159)">C236</text>
<text x="115.2" y="159" transform="rotate(-90 115.2 159)">C0201_NC</text>
<text x="204.9" y="160.5">C224</text>
<text x="16.8" y="162.8">[1] VM0</text>
<text x="39" y="162.4">6</text>
<text x="40.7" y="163">VMODE</text>
<text x="64.9" y="163">GND</text>
<text x="68.4" y="162.4">9</text>
<text x="106.5" y="164.2">R208</text>
<text x="132.2" y="165.5">B1_BYPASS [2]</text>
<text x="231.4" y="163.8">U207</text>
<text x="274.9" y="166.8">WCDMA(850)_TX_PA [2]</text>
<text x="11.8" y="169">[1] W2100_PA_EN</text>
<text x="39" y="168.7">7</text>
<text x="40.7" y="169.2">VEN_HB</text>
<text x="62.5" y="169.2">CPL_OUT</text>
<text x="68.4" y="168.7">8</text>
<text x="78.8" y="169.2">PDET_1</text>
<text x="83.8" y="169">[1]</text>
<text x="194.7" y="170" transform="rotate(-90 194.7 170)">L215</text>
<text x="218" y="170.6" transform="rotate(-90 218 170.6)">L216</text>
<text x="205.2" y="176.1">C225</text>
<text x="244" y="176.7" transform="rotate(-90 244 176.7)">L217</text>
<text x="263.5" y="174.6" transform="rotate(-90 263.5 174.6)">C226</text>
</g>
<text font-size=".9" x="68.9" y="18.6">U208</text>
</svg>
